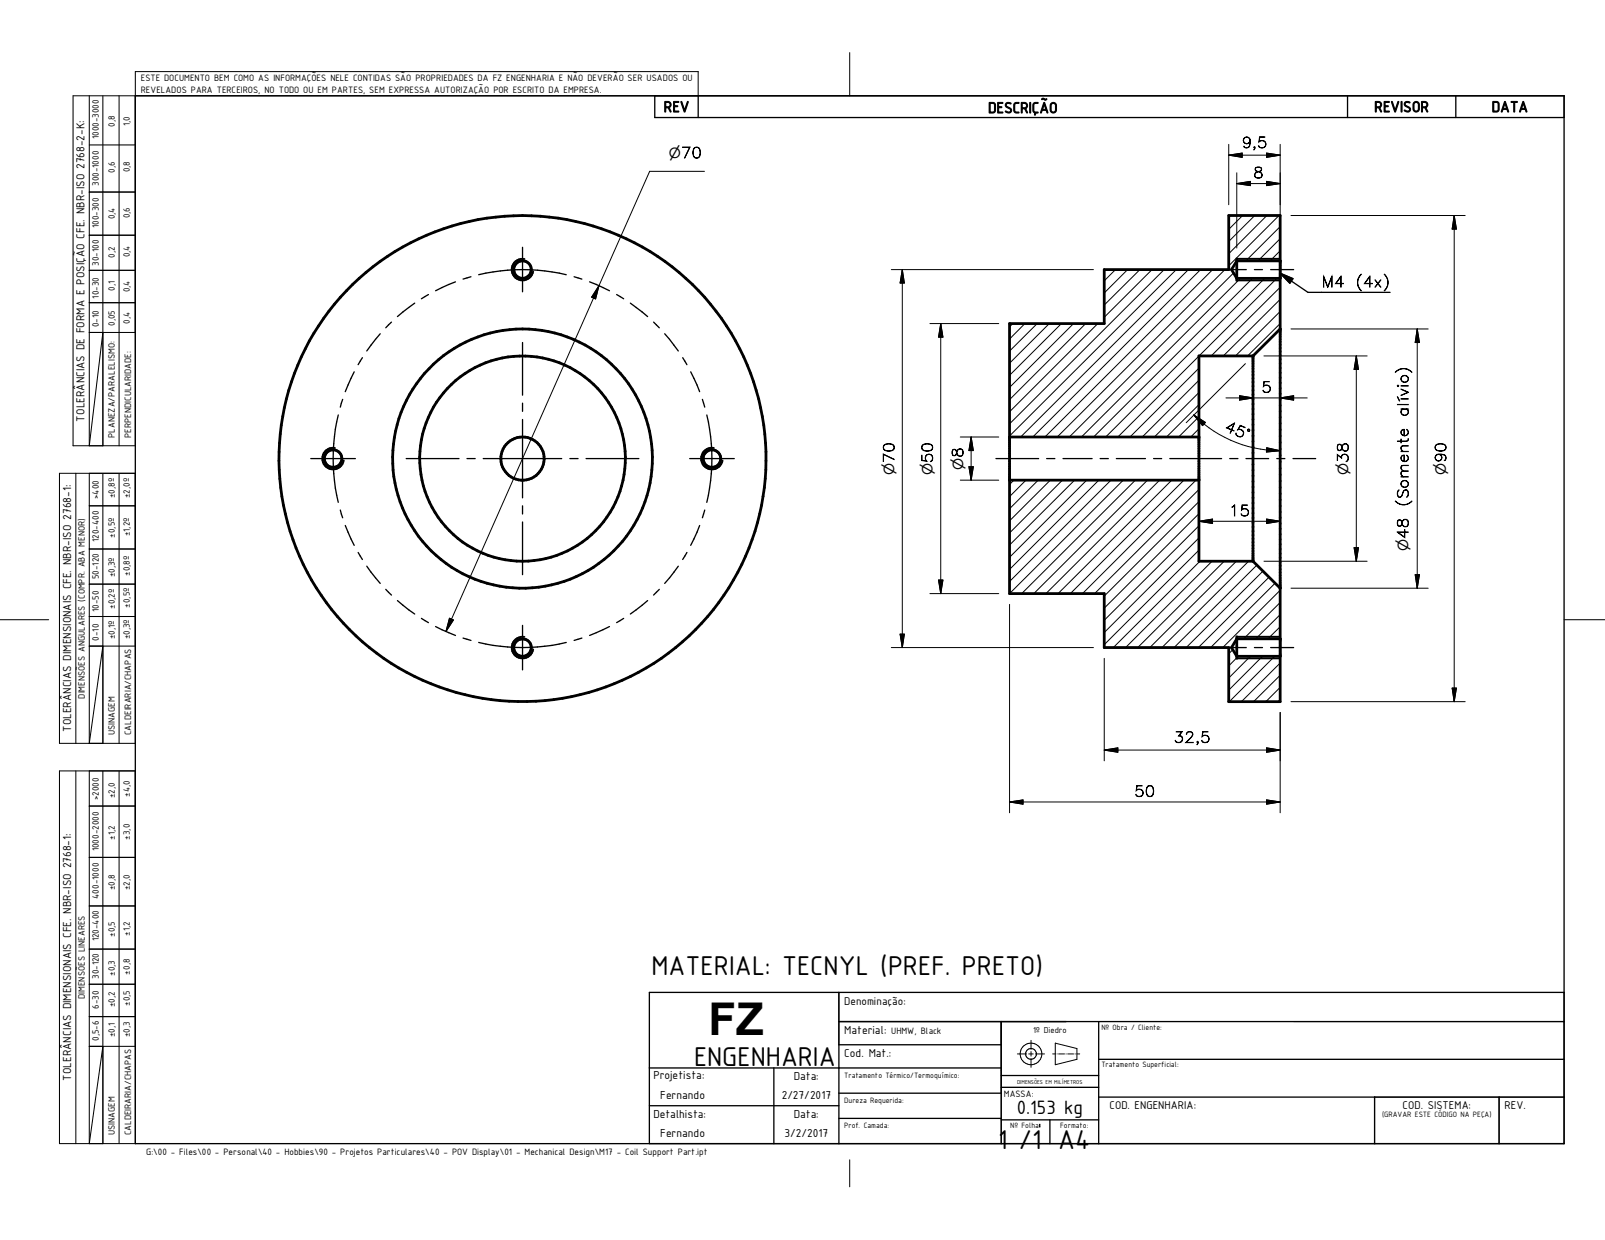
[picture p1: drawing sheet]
<svg xmlns="http://www.w3.org/2000/svg" width="279mm" height="216mm" viewBox="0 0 279 216" stroke-linecap="round" stroke-linejoin="round" font-family="sans-serif">
<g fill="none" stroke="#000" stroke-width=".48">
<path d="M61.4 49.5a42.3 42.3 0 0 1 70.4 19.1 42.3 42.3 0 0 1-50.9 52.3 42.3 42.3 0 0 1-19.5-71.4zM175.7 56.3h16.5v-9.4h21.7v-9.4h9v84.7h-9v-9.5h-21.7v-9.3h-16.5zM215.3 45.1v3.7M222.9 57.3l-4.8 4.7M222.9 45.4h-7.6l-.9 1.5 .9 1.6h7.6M175.7 76.1h33M218.1 62h-9.4v35.7h9.4M218.1 62v35.7M175.7 83.6h33M218.1 97.7l4.8 4.7M215.3 110.9v3.7M222.9 111.2h-7.6l-.9 1.5 .9 1.6h7.6"/>
<circle cx="91" cy="46.9" r="1.52"/>
<circle cx="58" cy="79.8" r="1.52"/>
<circle cx="90.9" cy="79.8" r="3.8"/>
<circle cx="91" cy="79.8" r="17.9"/>
<circle cx="91" cy="79.9" r="22.6"/>
<circle cx="123.9" cy="79.8" r="1.53"/>
<circle cx="91" cy="112.8" r="1.52"/>
</g>
<path d="M91.3 45.1a1.88 1.88 0 0 0-2.2 1.5 1.88 1.88 0 0 0 1.5 2.2 1.88 1.88 0 0 0 2.2-1.5M215.3 45.1h7.6M215.3 48.8h7.6M58.3 78a1.89 1.89 0 0 0-2.2 1.5 1.89 1.89 0 0 0 1.6 2.2 1.89 1.89 0 0 0 2.2-1.5M124.3 78a1.88 1.88 0 0 0-2.2 1.5 1.88 1.88 0 0 0 1.5 2.2 1.88 1.88 0 0 0 2.2-1.5M91.3 110.9a1.88 1.88 0 0 0-2.2 1.5 1.88 1.88 0 0 0 1.5 2.2 1.88 1.88 0 0 0 2.2-1.5M215.3 114.6h7.6M215.3 110.9h7.6" fill="none" stroke="#000" stroke-width=".33"/>
<g fill="none" stroke="#000" stroke-width=".18">
<path d="M12.7 16.7h108.8v-4.2h-97.9v65.1h-10.9zM15.5 16.7v60.9l2.4-19.7M17.9 16.7v60.9M20.7 16.7v60.9M147.9 9.2v7.5M15.5 25.2h8.1M15.5 33.4h8.1M15.5 57.9h8.1M15.5 47.1h8.1M15.5 41h8.1M15.5 52.7h8.1M10.4 82.4h13.2v47h-13.2z"/>
<path d="M13.2 82.4v47M15.5 82.4v47l2.4-16.9M15.5 95.6h8.1M15.5 88.1h8.1M17.9 82.5v46.9M20.7 82.5v46.9M0 107.9h8.5M15.5 112.5h8.1M15.5 107.3h8.1M15.5 101.7h8.1M272.3 107.9h7.1M10.4 134.2h13.2v64.9h-13.2z"/>
<path d="M13.2 134.2v64.9M15.5 134.2v64.9l2.4-16.9M17.9 134.2v64.9M20.7 134.2v64.9M15.5 140.3h8.1M15.5 149.3h8.1M15.5 157.7h8.1M15.5 165.3h8.1M15.5 171.4h8.1M15.5 177h8.1M146 177.9v4M174.3 177.9v4"/>
<path d="M15.5 182.2h8.1M147.9 201.9v4.7"/>
</g>
<g fill="none" stroke="#000" stroke-width=".23">
<path d="M23.6 16.7h248.7v182.4h-248.7zM114 16.7v3.8h158.3M121.5 16.7v3.8M234.6 16.7v3.8M253.4 16.7v3.8M66.2 58.1l-2.4 3M68.1 56.1l-.9 1M72.2 52.8l-3 2.3M74.6 51.3l-1.2 .7M79.3 49.1l-3.5 1.5M82 48.2l-1.4 .4M83.3 47.8a33.1 33.1 0 0 1 15.3 0"/>
<path d="M91 43.1v7.7M91 59.6v9.2M99.9 48.2l1.4 .4M102.6 49.1l3.5 1.5M107.3 51.3l1.3 .7M109.7 52.8l3 2.3M113.8 56.1l1 1M115.7 58.1l2.4 3M213 46.9h4M218.4 46.9h1.4M221.2 46.9h4M222.9 47.6l4.8 3.3h14.3"/>
<path d="M222.9 47.6l2.2 .9-.6 .8zM54.1 79.8h7.8M58.9 72.3a33 33 0 0 0 0 15.2M59.7 69.5l-.5 1.4M61.7 64.7l-1.6 3.5M63.1 62.3l-.8 1.2M70.7 79.8h9.2M81.3 79.8h1.4M84.1 79.8h13.7M91 70.2v1.4M91 73v13.7M99.2 79.8h1.4"/>
<path d="M102 79.8h9.2M118.8 62.3l.8 1.2M120.1 79.8h7.7M120.2 64.7l1.6 3.5M122.3 69.5l.4 1.4M123 72.3a33 33 0 0 1 0 15.2M173.4 79.8h7.4M182.2 79.8h1.4M185.1 79.8h5M191.5 79.8h1.4M194.3 79.8h5.1M200.8 79.8h1.4"/>
<path d="M203.6 79.8h9.1M214.1 79.8h1.4M216.9 79.8h3.9M222.3 79.8h1.4M225.1 79.8h3.9M59.2 88.8l.5 1.4M60.1 91.5l1.6 3.5M62.3 96.2l.8 1.2M63.8 98.6l2.4 3M91 88.1v1.4M91 90.9v9.2M118.1 98.6l-2.4 3"/>
<path d="M119.6 96.2l-.8 1.2M121.8 91.5l-1.6 3.5M122.7 88.8l-.4 1.4M67.2 102.6l.9 1M69.2 104.6l3 2.3M73.4 107.7l1.2 .7M75.8 109.1l3.5 1.5M80.6 111.1l1.4 .4M83.3 111.9a33.1 33.1 0 0 0 15.3 0M91 108.9v7.7M101.3 111.1l-1.4 .4M106.1 109.1l-3.5 1.5"/>
<path d="M108.6 107.7l-1.3 .7M112.7 104.6l-3 2.3M114.8 102.6l-1 1M213 112.7h4M218.4 112.7h1.4M221.2 112.7h4M146 177.9h126.3M146 172.8v26.3M174.3 177.9v21.2M191.3 177.9v21.2M272.3 172.8h-159.3v26.3M113 185.9h61.3"/>
<path d="M113 192.5h33M134.7 185.9v13.2M146 194.7h28.3M146 190.3h28.3M146 181.9h28.3M174.3 195h17M174.3 189.3h17M174.3 187.3h17M182.8 195v4.1M191.3 191h81M191.3 184.4h81M239.3 191v8.1"/>
<path d="M261 191v8.1"/>
</g>
<g fill="none" stroke="#000" stroke-width=".17">
<path d="M122.6 29.8h-9.5l-8.8 19.9M213.9 27h9M213.9 27l2.3-.3v.7zM213.9 25.1v10.5M214.2 37.5l-.3 .3M215.3 32h7.6M215.3 32l2.4-.4v.7zM215.3 30.1v13.1M216.3 37.5l-2.4 2.4M218.4 37.5l-4.5 4.5M220.5 31.6l2.4 .4-2.4 .3zM220.5 26.7l2.4 .3-2.4 .4z"/>
<path d="M220.5 37.5l-6.6 6.7M222.6 37.5l-8.7 8.8M222.9 25.1v18.4M222.9 39.5l-6 5.9M224.7 37.5h30.4M253.1 37.5v84.7M253.1 37.5l.4 2.4h-.7zM104.3 49.7l-26.7 60.3M104.3 49.7l-.6 2.3-.7-.3zM155.2 46.9h35.1M157.1 46.9v65.8M157.1 46.9l.3 2.4h-.7z"/>
<path d="M161.9 56.3h12M163.8 56.3v47.1M163.8 56.3l.3 2.4h-.7zM176.3 56.3l-.6 .6M178.4 56.3l-2.7 2.7M180.6 56.3l-4.9 4.8M182.7 56.3l-7 6.9M184.8 56.3l-9.1 9M186.9 56.3l-11.2 11.2M189 56.3l-13.3 13.3M191.1 56.3l-15.4 15.4M194.2 46.9l-2 2"/>
<path d="M196.3 46.9l-4.1 4.1M198.4 46.9l-6.2 6.2M200.5 46.9l-8.3 8.3M202.7 46.9l-27 26.9M204.8 46.9l-29.1 29M206.9 46.9l-29.2 29.2M209 46.9l-29.2 29.2M211.1 46.9l-29.2 29.2M213.2 46.9l-29.2 29.2M214.7 47.5l-28.6 28.6M215.9 48.5l-27.6 27.6M218 48.5l-27.6 27.6"/>
<path d="M220.2 48.5l-27.7 27.6M222.3 48.5l-27.7 27.6M222.9 56.3l-5.7 5.7M222.9 54.2l-7.8 7.8M222.9 52.1l-9.9 9.9M222.9 50l-12.1 12M222.9 43.7l-1.8 1.7M222.9 41.6l-3.9 3.8M224.7 57.3h23.9M246.7 57.3v45.1M246.7 57.3l.4 2.3h-.7zM167.2 76.1h6.7"/>
<path d="M169.1 76.1v7.5M169.1 76.1l.3 2.3h-.7zM207.8 72.3a21.3 21.3 0 0 0 15.1 6.2M207.8 72.3l2 1.2-.5 .6zM208.7 72.6l-3.5 3.5M208.7 66.2l-9.9 9.9M208.7 74.7l-1.4 1.4M208.7 70.5l-5.6 5.6M208.7 68.3l-7.7 7.8M208.7 64.1l-12 12M213.4 69.3h14.2M215.8 68.9l2.3 .4-2.3 .4z"/>
<path d="M216.8 63.3l-10.3 10.3M220 62h18M220.5 78l2.4 .5-2.4 .2zM222.9 69.3l2.3-.4v.8zM236.1 62v35.7M236.1 62l.4 2.3h-.8zM167.2 83.6h6.7M168.7 81.3h.7l-.3 2.3zM176.5 83.6l-.8 .8M178.6 83.6l-2.9 2.9M180.7 83.6l-5 5M182.8 83.6l-7.1 7.1"/>
<path d="M185 83.6l-9.3 9.2M187.1 83.6l-11.4 11.3M189.2 83.6l-13.5 13.4M191.3 83.6l-15.6 15.5M193.4 83.6l-17.7 17.6M195.5 83.6l-19.8 19.8M197.6 83.6l-19.7 19.8M199.8 83.6l-19.8 19.8M201.9 83.6l-19.8 19.8M204 83.6l-19.8 19.8M206.1 83.6l-19.8 19.8M208.2 83.6l-19.8 19.8"/>
<path d="M208.7 95.8l-16.5 16.4M208.7 93.7l-16.5 16.4M208.7 91.6l-16.5 16.4M208.7 89.4l-16.5 16.5M208.7 87.3l-16.5 16.5M208.7 85.2l-18.2 18.2M208.7 90.8h14.2M208.7 90.8l2.4-.4v.7zM208.9 97.7l-15.1 15M211 97.7l-15.1 15M213.1 97.7l-15 15M215.2 97.7l-15 15"/>
<path d="M217.4 97.7l-15.1 15M218.8 98.4l-14.4 14.3M219.9 99.4l-13.4 13.3M220 97.7h18M220.5 90.4l2.4 .4-2.4 .3zM235.7 95.4h.8l-.4 2.3zM78.2 107.6l.7 .3-1.3 2.1zM155.2 112.7h35.1M156.7 110.4h.7l-.3 2.3zM161.9 103.4h12M163.4 101h.7l-.3 2.4zM175.7 105.2v36.3"/>
<path d="M192.2 114.6v17.9M214.6 113.1l-.7 .7M215.6 114.3l-1.7 1.6M217.7 114.3l-3.8 3.8M219.8 114.3l-5.9 5.9M220.9 100.5l-12.3 12.2M221.9 114.3l-7.9 7.9M222 101.6l-11.3 11.1M222.9 119.7l-2.5 2.5M222.9 117.6l-4.7 4.6M222.9 115.4l-6.8 6.8M222.9 111.2v.1"/>
<path d="M222.9 109.1l-2.2 2.1M222.9 107l-4.3 4.2M222.9 104.9l-6.4 6.3M222.9 102.8l-10 9.9M224.7 102.4h23.9M246.4 100.1h.7l-.4 2.3zM252.8 119.8h.7l-.4 2.4zM175.7 139.6h47.2M175.7 139.6l2.4-.3v.7zM192.2 130.6h30.7M192.2 130.6l2.4-.4v.8zM220.5 130.2l2.4 .4-2.4 .4z"/>
<path d="M220.5 139.3l2.4 .3-2.4 .4zM222.9 121.8l-.4 .4M222.9 124v17.5M224.7 122.2h30.4M146 172.8v5.1M185.6 177.9h-11.3v21.2M225.2 177.9h47.1M177.1 183.5h1.6M179.1 183.5h.8M179.5 181.1v1.6M179.5 183.1v.8M179.5 184.3v1.5"/>
<path d="M180.2 183.5h1.6M183.2 183.5h.6M183.7 181.6l3.8 1v1.8l-3.8 1zM184 183.5h.1M184.3 183.5h1M185.6 183.5h.1M185.9 183.5h1M187.1 183.5h.1M187.4 183.5h.6M261 191v8.1M272.3 191h-33v8.1"/>
<circle cx="179.5" cy="183.5" r=".95"/>
<circle cx="179.5" cy="183.5" r="1.88"/>
</g>
<g fill="#000" stroke="#000" stroke-width=".17">
<path d="M213.9 27l2.3-.3v.7zM215.3 32l2.4-.4v.7zM220.5 31.6l2.4 .4-2.4 .3zM220.5 26.7l2.4 .3-2.4 .4zM253.1 37.5l.4 2.4h-.7zM104.3 49.7l-.6 2.3-.7-.3zM157.1 46.9l.3 2.4h-.7zM163.8 56.3l.3 2.4h-.7zM246.7 57.3l.4 2.3h-.7zM169.1 76.1l.3 2.3h-.7zM207.8 72.3l2 1.2-.5 .6zM215.8 68.9l2.3 .4-2.3 .4z"/>
<path d="M220.5 78l2.4 .5-2.4 .2zM222.9 69.3l2.3-.4v.8zM236.1 62l.4 2.3h-.8zM168.7 81.3h.7l-.3 2.3zM208.7 90.8l2.4-.4v.7zM220.5 90.4l2.4 .4-2.4 .3zM235.7 95.4h.8l-.4 2.3zM78.2 107.6l.7 .3-1.3 2.1zM156.7 110.4h.7l-.3 2.3zM163.4 101h.7l-.3 2.4zM246.4 100.1h.7l-.4 2.3zM252.8 119.8h.7l-.4 2.4z"/>
<path d="M175.7 139.6l2.4-.3v.7zM192.2 130.6l2.4-.4v.8zM220.5 130.2l2.4 .4-2.4 .4zM220.5 139.3l2.4 .3-2.4 .4z"/>
</g>
<path d="M222.9 47.6l2.2 .9-.6 .8z" fill="#000" stroke="#000" stroke-width=".23"/>
<text font-size="7.9" x="123.4" y="180.2">FZ</text>
<g font-size="5.1">
<text x="113.4" y="169.8">MATERIAL: TECNYL (PREF. PRETO)</text>
<text x="120.8" y="185.5">ENGENHARIA</text>
<text x="173.7" y="200">1 /1 A4</text>
</g>
<text font-size="3.6" x="177" y="193.9">0.153 kg</text>
<g font-size="2.9">
<text x="115.5" y="19.5">REV</text>
<text x="172" y="19.7">DESCRIÇÃO</text>
<text x="239.2" y="19.5">REVISOR</text>
<text x="259.7" y="19.5">DATA</text>
</g>
<g font-size="2.6">
<text x="216.1" y="25.7">9,5</text>
<text x="218.1" y="31">8</text>
<text x="230" y="50">M4</text>
<text x="236" y="50">(4x)</text>
<text x="219.6" y="68.3">5</text>
<text x="213.1" y="75" transform="rotate(22 213.1 75)">45°</text>
<text x="245.1" y="72.6" transform="rotate(-90 245.1 72.6)">alívio)</text>
<text x="213.9" y="89.8">15</text>
<text x="245.1" y="88.3" transform="rotate(-90 245.1 88.3)">(Somente</text>
<text x="204.3" y="129.3">32,5</text>
<text x="197.4" y="138.7">50</text>
</g>
<text font-size="2.5" x="116.4" y="27.5">n70</text>
<g font-size="2.4">
<text x="155.7" y="82.8" transform="rotate(-90 155.7 82.8)">n70</text>
<text x="162.4" y="82.8" transform="rotate(-90 162.4 82.8)">n50</text>
<text x="167.6" y="81.8" transform="rotate(-90 167.6 81.8)">n8</text>
<text x="234.7" y="82.8" transform="rotate(-90 234.7 82.8)">n38</text>
<text x="251.7" y="82.8" transform="rotate(-90 251.7 82.8)">n90</text>
<text x="245.2" y="95.9" transform="rotate(-90 245.2 95.9)">n48</text>
</g>
<g font-size="2.2">
<text x="14.7" y="73.4" transform="rotate(-90 14.7 73.4)">TOLERÂNCIAS DE FORMA E POSIÇÃO CFE. NBR-ISO 2768-2-K:</text>
<text x="12.4" y="127.4" transform="rotate(-90 12.4 127.4)">TOLERÂNCIAS DIMENSIONAIS CFE. NBR-ISO 2768-1:</text>
<text x="146.9" y="180">Material:</text>
<text x="146.9" y="184.1">Cod. Mat.:</text>
<text x="12.4" y="188.2" transform="rotate(-90 12.4 188.2)">TOLERÂNCIAS DIMENSIONAIS CFE. NBR-ISO 2768-1:</text>
<text x="113.7" y="187.8">Projetista:</text>
<text x="114.9" y="191.3">Fernando</text>
<text x="136.1" y="191.3">2/27/2017</text>
<text x="138.2" y="188">Data:</text>
<text x="113.7" y="194.6">Detalhista:</text>
<text x="114.9" y="197.9">Fernando</text>
<text x="136.6" y="197.9">3/2/2017</text>
<text x="138.2" y="194.6">Data:</text>
</g>
<g font-size="2.1">
<text x="146.9" y="175">Denominação:</text>
<text x="193.1" y="193.1">COD. ENGENHARIA:</text>
<text x="244.1" y="193.1">COD. SISTEMA:</text>
<text x="261.9" y="193.1">REV.</text>
</g>
<g font-size="1.7">
<text x="24.5" y="14.1">ESTE DOCUMENTO BEM COMO AS INFORMAÇÕES NELE CONTIDAS SÃO PROPRIEDADES DA FZ ENGENHARIA E NÃO DEVERÃO SER USADOS OU</text>
<text x="24.5" y="16.1">REVELADOS PARA TERCEIROS, NO TODO OU EM PARTES, SEM EXPRESSA AUTORIZAÇÃO POR ESCRITO DA EMPRESA.</text>
<text x="20" y="22.1" transform="rotate(-90 20 22.1)">0,8</text>
<text x="22.6" y="22" transform="rotate(-90 22.6 22)">1,0</text>
<text x="17.2" y="24.3" transform="rotate(-90 17.2 24.3)">1000-3000</text>
<text x="17.2" y="32.4" transform="rotate(-90 17.2 32.4)">300-1000</text>
<text x="20" y="30.1" transform="rotate(-90 20 30.1)">0,6</text>
<text x="22.6" y="30" transform="rotate(-90 22.6 30)">0,8</text>
<text x="17.2" y="39.7" transform="rotate(-90 17.2 39.7)">100-300</text>
<text x="20" y="38.2" transform="rotate(-90 20 38.2)">0,4</text>
<text x="22.6" y="38" transform="rotate(-90 22.6 38)">0,6</text>
<text x="17.2" y="46.2" transform="rotate(-90 17.2 46.2)">30-100</text>
<text x="20" y="44.9" transform="rotate(-90 20 44.9)">0,2</text>
<text x="22.6" y="44.8" transform="rotate(-90 22.6 44.8)">0,4</text>
<text x="17.2" y="52" transform="rotate(-90 17.2 52)">10-30</text>
<text x="20" y="50.6" transform="rotate(-90 20 50.6)">0,1</text>
<text x="22.6" y="50.9" transform="rotate(-90 22.6 50.9)">0,4</text>
<text x="17.2" y="56.9" transform="rotate(-90 17.2 56.9)">0-10</text>
<text x="20" y="56.7" transform="rotate(-90 20 56.7)">0,05</text>
<text x="22.6" y="56.3" transform="rotate(-90 22.6 56.3)">0,4</text>
<text x="20" y="76.2" transform="rotate(-90 20 76.2)">PLANEZA/PARALELISMO:</text>
<text x="22.8" y="76.2" transform="rotate(-90 22.8 76.2)">PERPENDICULARIDADE:</text>
<text x="17.2" y="86.9" transform="rotate(-90 17.2 86.9)">&gt;400</text>
<text x="20" y="86.7" transform="rotate(-90 20 86.7)">±0,8º</text>
<text x="22.6" y="86.7" transform="rotate(-90 22.6 86.7)">±2,0º</text>
<text x="17.2" y="94.3" transform="rotate(-90 17.2 94.3)">120-400</text>
<text x="20" y="93.6" transform="rotate(-90 20 93.6)">±0,5º</text>
<text x="22.6" y="93.4" transform="rotate(-90 22.6 93.4)">±1,2º</text>
<text x="17.2" y="100.9" transform="rotate(-90 17.2 100.9)">50-120</text>
<text x="20" y="100.5" transform="rotate(-90 20 100.5)">±0,3º</text>
<text x="22.6" y="100.3" transform="rotate(-90 22.6 100.3)">±0,8º</text>
<text x="17.2" y="106.6" transform="rotate(-90 17.2 106.6)">10-50</text>
<text x="20" y="106" transform="rotate(-90 20 106)">±0,2º</text>
<text x="22.6" y="105.8" transform="rotate(-90 22.6 105.8)">±0,5º</text>
<text x="17.2" y="111.5" transform="rotate(-90 17.2 111.5)">0-10</text>
<text x="20" y="111.3" transform="rotate(-90 20 111.3)">±0,1º</text>
<text x="22.6" y="111.3" transform="rotate(-90 22.6 111.3)">±0,3º</text>
<text x="14.8" y="121.6" transform="rotate(-90 14.8 121.6)">DIMENSÕES ANGULARES (COMPR. ABA MENOR)</text>
<text x="20" y="128" transform="rotate(-90 20 128)">USINAGEM</text>
<text x="22.8" y="128" transform="rotate(-90 22.8 128)">CALDEIRARIA/CHAPAS</text>
<text x="17.2" y="139.3" transform="rotate(-90 17.2 139.3)">&gt;2000</text>
<text x="20" y="139" transform="rotate(-90 20 139)">±2,0</text>
<text x="22.6" y="138.8" transform="rotate(-90 22.6 138.8)">±4,0</text>
<text x="17.2" y="148.2" transform="rotate(-90 17.2 148.2)">1000-2000</text>
<text x="20" y="146.2" transform="rotate(-90 20 146.2)">±1,2</text>
<text x="22.6" y="146.2" transform="rotate(-90 22.6 146.2)">±3,0</text>
<text x="20" y="155" transform="rotate(-90 20 155)">±0,8</text>
<text x="22.6" y="155" transform="rotate(-90 22.6 155)">±2,0</text>
<text x="17.2" y="156.5" transform="rotate(-90 17.2 156.5)">400-1000</text>
<text x="17.2" y="163.9" transform="rotate(-90 17.2 163.9)">120-400</text>
<text x="20" y="163.1" transform="rotate(-90 20 163.1)">±0,5</text>
<text x="22.6" y="162.9" transform="rotate(-90 22.6 162.9)">±1,2</text>
<text x="14.8" y="173.9" transform="rotate(-90 14.8 173.9)">DIMENSÕES LINEARES</text>
<text x="17.2" y="170.5" transform="rotate(-90 17.2 170.5)">30-120</text>
<text x="20" y="169.9" transform="rotate(-90 20 169.9)">±0,3</text>
<text x="22.6" y="169.7" transform="rotate(-90 22.6 169.7)">±0,8</text>
<text x="17.2" y="175.6" transform="rotate(-90 17.2 175.6)">6-30</text>
<text x="20" y="175.3" transform="rotate(-90 20 175.3)">±0,2</text>
<text x="22.6" y="175.1" transform="rotate(-90 22.6 175.1)">±0,5</text>
<text x="155.2" y="180">UHMW, Black</text>
<text x="17.2" y="181.2" transform="rotate(-90 17.2 181.2)">0,5-6</text>
<text x="20" y="180.5" transform="rotate(-90 20 180.5)">±0,1</text>
<text x="22.6" y="180.5" transform="rotate(-90 22.6 180.5)">±0,3</text>
<text x="174.8" y="190.9">MASSA:</text>
<text x="20" y="197.7" transform="rotate(-90 20 197.7)">USINAGEM</text>
<text x="22.8" y="197.7" transform="rotate(-90 22.8 197.7)">CALDEIRARIA/CHAPAS</text>
<text x="25.4" y="201.2">G:\00 - Files\00 - Personal\40 - Hobbies\90 - Projetos Particulares\40 - POV Display\01 - Mechanical Design\M17 - Coil Support Part.ipt</text>
</g>
<text font-size="1.6" x="179.8" y="179.8">1º Diedro</text>
<g font-size="1.5">
<text x="191.7" y="179.3">Nº Obra / Cliente:</text>
<text x="191.7" y="185.8">Tratamento Superficial:</text>
<text x="146.9" y="187.7">Tratamento Térmico/Termoquímico:</text>
<text x="146.9" y="192">Dureza Requerida:</text>
<text x="146.9" y="196.4">Prof. Camada:</text>
<text x="175.9" y="196.4">Nº Folha</text>
<text x="184.5" y="196.4">Formato:</text>
<text x="240.6" y="194.6">(GRAVAR ESTE CÓDIGO NA PEÇA)</text>
</g>
<text font-size="1.3" x="180.8" y="196.4">:</text>
<text font-size="1.1" x="177.1" y="188.7">DIMENSÕES EM MILÍMETROS</text>
</svg>
